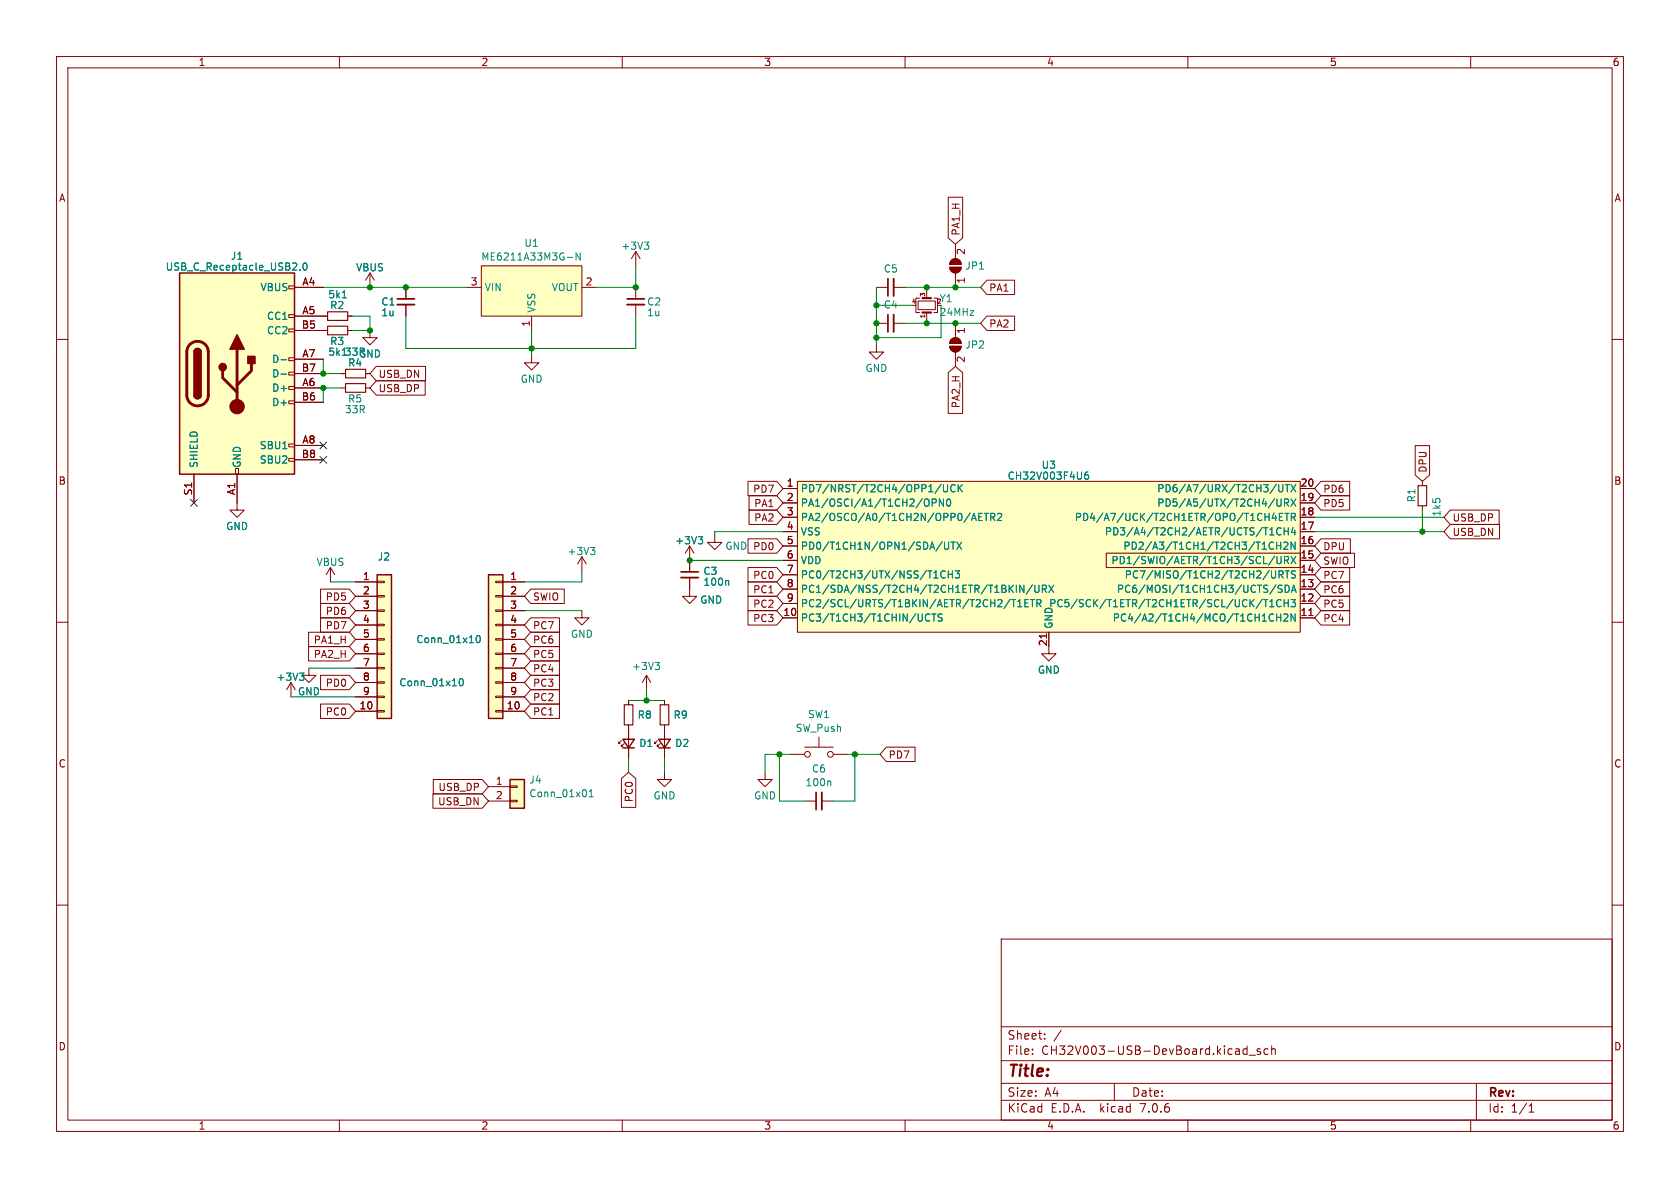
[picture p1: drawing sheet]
<svg xmlns="http://www.w3.org/2000/svg" width="297mm" height="210mm" viewBox="0 0 297 210" stroke-linecap="round" stroke-linejoin="round" font-family="sans-serif">
<g fill="none" stroke="#840000" stroke-width=".18">
<path d="M10 10h277v190h-277zM12 12h273v186h-273zM60 10v2M110 10v2M160 10v2M210 10v2M260 10v2M167.6 34.9h2.6v7.2l-1.3 1.1-1.3-1.1zM10 60h2M51.1 58.2h1v.5h-1zM51.1 55.6h1v.5h-1zM51.1 50.5h1v.6h-1z"/>
<path d="M52.1 50.8h5M52.1 55.9h5.8M52.1 58.4h5.8M61.5 55.9h.7M61.5 58.4h.7M65.4 58.4v1.3h1.3l-1.3 1.3-1.3-1.3h1.3M65.4 48.3l-.8 1.2M65.4 48.3v2.5M65.4 48.3l.8 1.2M71.8 50.8v2M71.8 53.8v2.1M82.5 50.8h2.6"/>
<path d="M85.1 47h17.8v8.9h-17.8zM94 55.9v2.5M102.9 50.8h2.5M112.4 44.5v2.5M112.4 50.8v2M112.4 53.8v2.1M112.4 44.5l-.8 1.2M112.4 44.5l.8 1.2M154.9 50.8h2.1M154.9 57.2h2.1M158 50.8h2M158 57.2h2"/>
<path d="M162.3 53.2h3.1v1.5h-3.1zM162.6 52.7h-.7v2.5h.7M163.8 51.4v1.3M163.8 55.2v1.3M165.1 52.7h.6v2.5h-.6M167.9 47.2h2a1.02 1.02 0 0 1-1 1.1 1.02 1.02 0 0 1-1-1.1zM168.2 46a1.02 1.02 0 0 1 1.1-.2 1.02 1.02 0 0 1 .6 .9h-2zM168.2 60a1.02 1.02 0 0 1 1.1-.2 1.02 1.02 0 0 1 .6 .9h-2zM168.9 43.2v2.5M168.9 48.3v2.5M168.9 57.2v2.5M174.5 49.5h4.9v2.6h-4.9l-1.1-1.3z"/>
<path d="M174.5 55.9h4.9v2.5h-4.9l-1.1-1.2zM285 60h2M51.1 78.5h1v.5h-1zM51.1 70.9h1v.5h-1zM51.1 68.3h1v.5h-1zM51.1 65.8h1v.5h-1zM51.1 63.2h1v.6h-1zM52.1 68.6h5M52.1 63.5h5M52.1 78.7h5M52.1 71.1h5M52.1 66h5"/>
<path d="M60.3 68.6h.8M60.3 66h.8M64.6 68.6h.8M64.6 66h.8M66.5 67.3h8.7v2.6h-8.7l-1.1-1.3zM66.5 64.8h8.7v2.5h-8.7l-1.1-1.3zM94 62.9v1.2h-1.3l1.3 1.3 1.2-1.3h-1.2M154.9 61v1.2h1.3l-1.3 1.3-1.2-1.3h1.2M167.6 65.9l1.3-1.1 1.3 1.1v7.2h-2.6zM167.9 61.2h2a1.02 1.02 0 0 1-1 1 1.02 1.02 0 0 1-1-1zM168.9 62.2v2.6M250.2 78.8h2.5v5.2l-1.2 1.1-1.3-1.1z"/>
<path d="M34.3 83.8v5.1M41.7 82.8h.5v1h-.5zM41.9 83.8v6.4h1.3l-1.3 1.2-1.3-1.2h1.3M51.1 81h1v.5h-1zM52.1 81.3h5M102.9 98.4l-.8 1.3M102.9 98.4v2.6M102.9 98.4l.7 1.3M121.9 96.5l-.7 1.3M121.9 96.5v4.6M121.9 96.5l.8 1.3M126.4 94.6v1.3h1.2l-1.2 1.3-1.3-1.3h1.3"/>
<path d="M132.2 85.1h5.1l1.1 1.3-1.1 1.2h-5.1zM132.2 95.2h5.1l1.1 1.3-1.1 1.3h-5.1zM132.4 87.6h4.9l1.1 1.3-1.1 1.3h-4.9zM132.4 90.2h4.9l1.1 1.2-1.1 1.3h-4.9zM138.4 86.4h2.6M138.4 99.1h2.6M138.4 96.5h2.6M138.4 94h2.6M138.4 91.4h2.6M138.4 88.9h2.6M141 85.1h88.9v26.7h-88.9zM195.6 97.8h34.3v2.5h-34.3z"/>
<path d="M229.9 86.4h2.5M229.9 99.1h2.5M229.9 96.5h2.5M229.9 94h2.5M229.9 91.4h2.5M229.9 88.9h2.5M233.5 87.6h5.1v2.6h-5.1l-1.1-1.3zM233.5 85.1h5.1v2.5h-5.1l-1.1-1.2zM233.5 95.2h5.2v2.6h-5.2l-1.1-1.3zM233.5 97.8h6v2.5h-6l-1.1-1.2zM251.5 85.1v.8M251.5 89.4v.8"/>
<path d="M256.4 90.2h8.6v2.5h-8.6l-1.1-1.3zM256.4 92.7h8.7v2.6h-8.7l-1.1-1.3zM10 110h2M54.6 114.3h7.2l1.1 1.3-1.1 1.2h-7.2zM54.6 111.8h7.2l1.1 1.2-1.1 1.3h-7.2zM54.6 118.1v1.3h1.3l-1.3 1.3-1.3-1.3h1.3M56.7 119.4h5.1l1.1 1.3-1.1 1.2h-5.1zM56.7 106.7h5.1l1.1 1.3-1.1 1.2h-5.1zM56.7 109.2h5.1l1.1 1.3-1.1 1.3h-5.1zM56.7 104.1h5.1l1.1 1.3-1.1 1.3h-5.1zM58.4 100.3l-.7 1.3M58.4 100.3v2.6"/>
<path d="M58.4 100.3l.8 1.3M62.9 102.9h3.8M62.9 105.4h3.8M62.9 108h3.8M62.9 110.5h3.8M62.9 113h3.8M62.9 115.6h3.8M62.9 118.1h3.8M66.7 118h1.2v.2h-1.2zM66.7 115.4h1.2v.3h-1.2zM66.7 112.9h1.2v.3h-1.2zM66.7 110.4h1.2v.2h-1.2z"/>
<path d="M66.7 107.8h1.2v.3h-1.2zM66.7 105.3h1.2v.2h-1.2zM66.7 102.7h1.2v.3h-1.2zM87.6 118h1.3v.2h-1.3zM87.6 115.4h1.3v.3h-1.3zM87.6 112.9h1.3v.3h-1.3zM87.6 110.4h1.3v.2h-1.3zM87.6 107.8h1.3v.3h-1.3zM87.6 105.3h1.3v.2h-1.3zM87.6 102.7h1.3v.3h-1.3zM88.9 102.9h3.8M88.9 105.4h3.8"/>
<path d="M88.9 108h3.8M88.9 110.5h3.8M88.9 113h3.8M88.9 115.6h3.8M88.9 118.1h3.8M93.8 116.8h5.1v2.6h-5.1l-1.1-1.3zM93.8 111.8h5.1v2.5h-5.1l-1.1-1.3zM93.8 114.3h5.1v2.5h-5.1l-1.1-1.2zM93.8 109.2h5.1v2.6h-5.1l-1.1-1.3zM93.8 119.4h5.1v2.5h-5.1l-1.1-1.2zM93.8 104.1h6v2.6h-6l-1.1-1.3zM102.9 108v1.2h1.2l-1.2 1.3-1.3-1.3h1.3"/>
<path d="M114.3 119.4l.8 1.3M114.3 119.4v2.5M114.3 119.4l-.8 1.3M121.9 102.1v3.3h1.3l-1.3 1.3-1.3-1.3h1.3M132.2 100.3h5.1l1.1 1.3-1.1 1.3h-5.1zM132.2 107.9h5.1l1.1 1.3-1.1 1.3h-5.1zM132.2 102.9h5.1l1.1 1.2-1.1 1.3h-5.1zM132.2 105.4h5.1l1.1 1.3-1.1 1.3h-5.1zM138.4 109.2h2.6M138.4 106.7h2.6M138.4 104.1h2.6M138.4 101.6h2.6"/>
<path d="M185 112.1v.7M185.4 111.8v3.8h1.3l-1.3 1.2-1.3-1.2h1.3M229.9 109.2h2.5M229.9 106.7h2.5M229.9 104.1h2.5M229.9 101.6h2.5M231.4 108.8h.7M233.5 100.3h5.1v2.6h-5.1l-1.1-1.3zM233.5 107.9h5.1v2.6h-5.1l-1.1-1.3zM233.5 102.9h5.1v2.5h-5.1l-1.1-1.3zM233.5 105.4h5.1v2.6h-5.1l-1.1-1.3zM285 110h2"/>
<path d="M51.4 120.7l-.7 1.2M51.4 120.7v2.5M51.4 120.7l.8 1.2M56.7 124.5h5.1l1.1 1.2-1.1 1.3h-5.1zM62.9 125.7h3.8M62.9 120.7h3.8M62.9 123.2h3.8M66.7 125.6h1.2v.3h-1.2zM66.7 123.1h1.2v.2h-1.2zM66.7 120.5h1.2v.3h-1.2zM76.6 137.8h8.6l1.2 1.3-1.2 1.2h-8.6zM86.4 139.1h3.8"/>
<path d="M87.6 125.6h1.3v.3h-1.3zM87.6 123.1h1.3v.2h-1.3zM87.6 120.5h1.3v.3h-1.3zM88.9 125.7h3.8M88.9 120.7h3.8M88.9 123.2h3.8M90.2 138.9h1.2v.3h-1.2zM93.8 121.9h5.1v2.6h-5.1l-1.1-1.3zM93.8 124.5h5.1v2.5h-5.1l-1.1-1.3zM109.9 137.6l1.2-1.1 1.3 1.1v5.1h-2.5zM109.9 130.9l-.6 .5v-.2v.2h.3M110.4 131.4l-.5 .6v-.3v.3h.2"/>
<path d="M111.1 123.8v.8M111.1 128.1v5.9M116.2 130.9l-.5 .5v-.2v.2h.3M116.7 131.4l-.5 .6v-.3v.3h.3M117.5 136.5v1.3h1.2l-1.2 1.3-1.3-1.3h1.3M117.5 123.8v.8M117.5 128.1v5.9M135.3 136.5v1.3h1.2l-1.2 1.3-1.3-1.3h1.3M139.7 133.4h2.5M142.2 132.1h5.1M144.8 130.3v1.8M147.3 133.4h2.6"/>
<path d="M156.7 132.1h5.1v2.5h-5.1l-1.1-1.2zM10 160h2M76.5 140.3h8.7l1.2 1.3-1.2 1.3h-8.7zM86.4 141.6h3.8M90.2 141.5h1.2v.2h-1.2zM142.2 141.6h2.1M145.3 141.6h2M285 160h2M177 166h108v32h-108zM60 198v2M110 198v2M160 198v2"/>
<path d="M177 194.5h108M177 191.5h108M177 187.5h108M177 181.5h108M182.5 186.3v.1M182.5 185.5v.1M184.7 183.6v.1M184.7 182.8v.1M187.6 182.1l-1.3 2M197 191.5v3M210 198v2M219.7 186.1l.3 .3 .5-.1"/>
<path d="M220.5 184.9v1.5M220.5 185.5l-.5-.1-.3 .3M220.8 186.5h1.2M222.8 185.5l-.3-.1-.3 .2 .1 .2 .5 .2v.3h-.6M224.2 185.5l-.5-.1-.2 .3v.4l.1 .2h.6M224.8 185.5l.2-.1 .4 .1 .1 .9M224.8 184.9v1.5M260 198v2M261 191.5v6.5M270.3 196.6h.9M270.3 195.5l.4-.4v1.5"/>
<circle cx="142.7" cy="133.4" r=".51"/>
<circle cx="146.8" cy="133.4" r=".51"/>
</g>
<path d="M70.2 53.8h3.1M110.9 53.8h3M158 49.3v3M158 55.6v3.1M120.4 102.1h3M145.3 140.1v3" fill="none" stroke="#840000" stroke-width=".33"/>
<path d="M70.2 52.8h3.1M110.9 52.8h3M157 49.3v3M157 55.6v3.1M120.4 101.1h3M144.3 140.1v3" fill="none" stroke="#840000" stroke-width=".3"/>
<g fill="none" stroke="#008484" stroke-width=".18">
<path d="M53 47.6v.2M53.7 46.6l.2-.1a.68 .68 0 0 1 .4 .6 .68 .68 0 0 1-.4 .7l-.2-.2-.1-.3zM60.5 52.6h.7M100.3 45.5h.9M102.6 44.7v1.3l-.8-1.3v1.3M113.9 42.8h.8l-.4 .5M114.5 43.3l.2 .2v.3l-.2 .3M49.7 63.6h1M49.7 66.1h1M104.4 96.8h.8l-.5 .5M104.9 97.3l.3 .2v.3l-.3 .2M123.4 94.9h.8l-.4 .5"/>
<path d="M124 95.4l.2 .2v.3l-.2 .2M164.2 88.4v.9M164.8 88.9l.6-.1 .1-.2v-.3l-.7-.1v1.3M166.4 85.6l-1.1 1.6M166.6 95.8l-1.1 1.6M166.8 85.7v1l.2 .2h.4l.1-.2v-1M166.8 88.2v1.3l-.7-1.3v1.3M167 95.8v1.1l.2 .2 .4-.1 .1-.1v-1.1M167.5 88.3l.1-.1a.68 .68 0 0 1 .5 .6 .68 .68 0 0 1-.5 .7 .84 .84 0 0 1-.1-1.2zM168.1 95.8h.8M168.5 95.8v1.3M168.9 85.8a.6 .6 0 0 0-.9 .4 .6 .6 0 0 0 .6 .7l.3-.1"/>
<path d="M169.2 95.8l.8 1.3M169.4 85.7v1.2M169.6 86.2l.5 .7M170 95.8l-.8 1.3M170.1 85.7l-.7 .7M172.2 90.7l.4 1.3M173 91.4h.4M173.6 90.7h-.6v1.3h.6M174 90.7h.7M174.4 90.7v1.3M175.1 91.4h.6l.2-.2-.1-.3-.7-.2v1.3M175.4 91.4l.5 .6"/>
<path d="M176.4 90.9l.4-.2 .3 .4-.8 .9h.8M192.3 83.4l-.3 .1a.86 .86 0 0 0 0 1.2l.4-.1 .1-.4-.3-.3-.3 .1-.2 .2M224.5 93.7l.3-.4v1.3M224.5 94.6h.7M224.6 95.9l.3-.1 .2 .2M225.1 97l-.2 .1-.3-.1M225.2 90.7l-.3 .9h.8M225.3 98.3l-1.1 1.6M225.5 91.2v.8M225.6 85.6l-1.1 1.6M225.7 95.8v1.3M225.7 96.4h.7"/>
<path d="M225.8 88.2v1l.2 .3 .4-.1 .1-.2v-1M225.8 98.4v1l.2 .2h.4l.1-.2v-1M226.1 85.7v1l.2 .2h.4l.1-.2v-1M226.2 91.4h.4M226.4 95.8v1.3M226.5 93.4a.6 .6 0 0 0-.9 .4 .6 .6 0 0 0 .6 .8l.3-.2M226.8 90.7h-.6v1.3h.6M227 96l.4-.2 .3 .4-.8 .9h.8M227 93.3v1.3M227 93.9h.7M227.1 88.9l.6-.1 .1-.2-.1-.3-.6-.1v1.3M227.1 99h.6l.1-.2-.1-.3-.6-.1v1.2"/>
<path d="M227.1 90.7h.8M227.2 85.7h.7M227.4 99l.4 .6M227.4 88.9l.4 .6M227.5 90.7v1.3M227.6 85.7v1.2M227.7 93.3v1.3M228.2 98.4l.9 1.2M228.2 88.2l.9 1.3M228.2 85.7l.9 1.2M228.3 91.4h.6l.1-.2v-.3l-.7-.2v1.3M228.6 93.2l-.3 .9h.8"/>
<path d="M228.6 91.4l.4 .6M228.9 93.7v.9M229 95.8v1.3l-.8-1.3v1.3M229.1 98.4l-.9 1.2M229.1 88.2l-.9 1.3M229.1 85.7l-.9 1.2M52.9 119h.8l-.4 .5M53.5 119.5l.2 .2v.3l-.2 .3M84.3 112.5l.2-.2a.68 .68 0 0 1 .4 .7 .68 .68 0 0 1-.4 .6l-.2-.1-.1-.4zM115.8 117.1h.8l-.4 .5M116.4 117.6l.2 .2v.3l-.2 .3M128.6 102.6l.2 .2v.7"/>
<path d="M163.7 109.6l.3 .2 .4-.1M164.4 108.7l-.4-.2-.3 .2M164.7 108.5h.8M165.1 102.2h.7M165.1 108.5v1.3M166.6 108.6l-.5-.1-.3 .3 .2 .3 .5 .2v.4l-.2 .1-.5-.1M167.1 101a.6 .6 0 0 0-.8 .5 .6 .6 0 0 0 .6 .7l.2-.1M167.6 100.9v1.3M167.6 101.5h.8M168.4 100.9v1.3M168.9 100.9h.7l-.4 .5 .4 .1v.6l-.2 .1-.5-.1M178.8 106h.8"/>
<path d="M179.2 106v1.3M179.9 107.3h.7M179.9 106.4l.4-.4v1.3M180.3 103.4l.7 1.3v-1.3M181.2 106.6h.4M181.8 106h-.6v1.3h.6M182.2 106h.7M182.5 103.4l-1.1 1.6M182.5 106v1.3M182.9 103.4v1.1l.3 .2h.3l.2-.2v-1.1M183.3 106.7l.6-.1 .1-.2v-.3l-.7-.1v1.3M183.6 106.7l.4 .6"/>
<path d="M184.3 104.1h.6l.1-.2-.1-.3-.6-.2v1.3M184.6 104.1l.4 .6M185.4 103.4l.9 1.3M186.3 103.4l-.9 1.3M223.4 106h.7M223.8 106v1.3M224.5 107.3h.7M224.5 106.4l.3-.4v1.3M224.8 108.5l.3 .2M225.1 109.7l-.3 .1M225.5 100.9v1l-.1 .2-.4 .1M225.6 103.4l-1.1 1.6"/>
<path d="M225.7 108.5v1.3M225.7 109.1h.7M226.1 101.6l.6-.1 .1-.2v-.3l-.7-.1v1.3M226.4 108.5v1.3M226.4 101.6l.4 .6M226.5 106.1a.6 .6 0 0 0-.9 .4 .6 .6 0 0 0 .6 .8l.3-.2M226.7 103.5l-.5-.1-.2 .2v.3l.5 .3 .2 .3-.3 .2h-.5M227 108.7l.4-.2 .3 .4-.8 .9h.8M227 106v1.3M227 106.6h.7M227.2 103.4a.64 .64 0 0 1 .7 .7 .64 .64 0 0 1-.7 .6zM227.2 100.9h.7"/>
<path d="M227.6 100.9v1.3M227.7 106v1.3M228.2 106h.8l-.4 .5 .4 .1v.5l-.2 .2-.6-.2M228.3 104.7l.4-1.3 .4 1.3M228.4 104.4h.6M229 108.5v1.3l-.8-1.3v1.3M229 101l-.5-.1-.2 .3 .1 .3 .6 .2v.4l-.2 .1-.5-.1M81.3 120.1l.2-.1a.68 .68 0 0 1 .4 .6 .68 .68 0 0 1-.4 .6l-.2-.1-.1-.4zM104.2 139.9l.3-.3v1.3M146.7 138.1l.2 .1v.7M104.2 140.9h.7"/>
</g>
<path d="M57.9 55.1h3.6v1.5h-3.6zM57.9 57.7h3.6v1.5h-3.6zM61.1 67.8h3.5v1.5h-3.5zM61.1 65.3h3.5v1.5h-3.5zM250.7 85.9h1.5v3.5h-1.5zM110.4 124.6h1.5v3.5h-1.5zM116.7 124.6h1.5v3.5h-1.5z" fill="none" stroke="#840000" stroke-width=".2"/>
<g fill="#ffffc2" stroke="#ffffc2" stroke-width=".18">
<path d="M85.1 47h17.8v8.9h-17.8z"/>
<path d="M31.7 48.3h20.4v35.5h-20.4z"/>
<path d="M90.2 137.8h2.5v5.1h-2.5z"/>
<path d="M141 85.1h88.9v26.7h-88.9z"/>
<path d="M195.6 97.8h34.3v2.5h-34.3z"/>
<path d="M86.4 101.6h2.5v25.4h-2.5z"/>
<path d="M66.7 101.6h2.5v25.4h-2.5z"/>
</g>
<path d="M31.7 48.3h20.4v35.5h-20.4zM34.3 69.9a.64 .64 0 0 0 .6 .6 .64 .64 0 0 0 .7-.6M34.3 62.2a.64 .64 0 0 1 .6-.6 .64 .64 0 0 1 .7 .6M66.7 101.6h2.5v25.4h-2.5zM86.4 101.6h2.5v25.4h-2.5zM90.2 137.8h2.5v5.1h-2.5zM110.1 130.7h2l-1 1.5zM110.1 132.2h2M116.5 130.7h2l-1 1.5zM116.5 132.2h2" fill="none" stroke="#840000" stroke-width=".25"/>
<g fill="#840000" stroke="#840000" stroke-width=".18">
<path d="M167.9 47.2h2a1.02 1.02 0 0 1-1 1.1 1.02 1.02 0 0 1-1-1.1z"/>
<path d="M168.2 46a1.02 1.02 0 0 1 1.1-.2 1.02 1.02 0 0 1 .6 .9h-2z"/>
<path d="M168.2 60a1.02 1.02 0 0 1 1.1-.2 1.02 1.02 0 0 1 .6 .9h-2z"/>
<path d="M167.9 61.2h2a1.02 1.02 0 0 1-1 1 1.02 1.02 0 0 1-1-1z"/>
<circle cx="41.9" cy="71.9" r="1.27"/>
</g>
<path d="M33.6 60.9a1.9 1.9 0 0 1 2.1-.4 1.9 1.9 0 0 1 1.1 1.7v7.7a1.91 1.91 0 0 1-1.9 1.8 1.91 1.91 0 0 1-1.9-1.8v-7.8l.2-.7zM39.4 65.5v1.3l2.5 2.5M41.9 61.7v10.2M44.4 64.3v1.2l-2.5 2.6" fill="none" stroke="#840000" stroke-width=".51"/>
<g fill="#840000" stroke="#840000" stroke-width=".25">
<path d="M34.3 69.9h1.3a.64 .64 0 0 1-.7 .6 .64 .64 0 0 1-.6-.6z"/>
<path d="M34.3 62.2h1.3v7.7h-1.3z"/>
<path d="M34.5 61.8a.64 .64 0 0 1 .7-.2 .64 .64 0 0 1 .4 .6h-1.3z"/>
<path d="M41.9 59.2l1.3 2.5h-2.6z"/>
<path d="M43.8 63h1.3v1.3h-1.3z"/>
<circle cx="39.4" cy="64.9" r=".63"/>
</g>
<path d="M163.1 55.2h1.5M163.1 52.7h1.5" fill="none" stroke="#840000" stroke-width=".38"/>
<g fill="none" stroke="#008400" stroke-width=".18">
<path d="M57.1 50.8h25.4M62.2 55.9h3.2v2.5h-3.2M71.8 55.9v5.7h40.6v-5.7M94 58.4v4.5M112.4 47v3.8h-7M154.9 54h6.4M154.9 50.8v10.2M160 50.8h13.4M160 57.2h13.4M163.8 50.8v.6M163.8 56.5v.7M166.4 54v5.7h-11.5"/>
<path d="M57.1 63.5v2.5h3.2M60.3 68.6h-3.2v2.5M121.9 99.1h16.5M138.4 94h-12v.6M232.4 94h22.9M232.4 91.4h22.9M251.5 90.2v3.8M54.6 118.1h8.3M58.4 102.9h4.5M92.7 108h10.2M102.9 101v1.9h-10.2M51.4 123.2h11.5"/>
<path d="M111.1 134v2.5M111.1 123.8h6.4M114.3 121.9v1.9M117.5 134v2.5M137.8 133.4v8.2h4.4M139.7 133.4h-4.4v3.1M149.9 133.4h5.7M151.1 133.4v8.2h-3.8"/>
</g>
<path d="M56.5 78.1l1.3 1.2M57.8 78.1l-1.3 1.2M33.7 88.3l1.2 1.2M34.9 88.3l-1.2 1.2M56.5 80.7l1.3 1.2M57.8 80.7l-1.3 1.2" fill="none" stroke="#000084" stroke-width=".18"/>
<g fill="#008400" stroke="#008400" stroke-width=".18">
<circle cx="112.4" cy="50.8" r=".46"/>
<circle cx="57.1" cy="68.6" r=".46"/>
<circle cx="65.4" cy="50.8" r=".46"/>
<circle cx="65.4" cy="58.4" r=".46"/>
<circle cx="71.8" cy="50.8" r=".46"/>
<circle cx="94" cy="61.6" r=".46"/>
<circle cx="57.1" cy="66" r=".46"/>
<circle cx="163.8" cy="57.2" r=".46"/>
<circle cx="163.8" cy="50.8" r=".46"/>
<circle cx="168.9" cy="57.2" r=".46"/>
<circle cx="168.9" cy="50.8" r=".46"/>
<circle cx="251.5" cy="94" r=".46"/>
<circle cx="154.9" cy="54" r=".46"/>
<circle cx="121.9" cy="99.1" r=".46"/>
<circle cx="154.9" cy="59.7" r=".46"/>
<circle cx="154.9" cy="57.2" r=".46"/>
<circle cx="151.1" cy="133.4" r=".46"/>
<circle cx="137.8" cy="133.4" r=".46"/>
<circle cx="114.3" cy="123.8" r=".46"/>
</g>
<text font-size="2.8" fill="#840000" x="178" y="190.9">Title:</text>
<g font-size="2.1" fill="#840000">
<text x="178" y="184">Sheet:</text>
<text x="178" y="186.7">File:</text>
<text x="184.1" y="186.7">CH32V003-USB-DevBoard.kicad_sch</text>
<text x="178" y="196.9">KiCad</text>
<text x="178" y="194.1">Size:</text>
<text x="184.7" y="194.1">A4</text>
<text x="185.7" y="196.9">E.D.A.</text>
<text x="194.6" y="196.9">kicad</text>
<text x="200" y="194.1">Date:</text>
<text x="201.8" y="196.9">7.0.6</text>
<text x="263" y="194.3">Rev:</text>
<text x="263" y="196.9">Id:</text>
<text x="267.1" y="196.9">1/1</text>
</g>
<g font-size="1.8" fill="#840000">
<text x="35" y="11.9">1</text>
<text x="85" y="11.9">2</text>
<text x="135" y="11.9">3</text>
<text x="185" y="11.9">4</text>
<text x="235" y="11.9">5</text>
<text x="285" y="11.9">6</text>
<text x="10.3" y="35.9">A</text>
<text x="285.3" y="35.9">A</text>
<text x="169.9" y="41.8" transform="rotate(-90 169.9 41.8)">PA1_H</text>
<text x="170.9" y="45.2" transform="rotate(-90 170.9 45.2)">2</text>
<text x="53.4" y="50.5">A4</text>
<text x="83.1" y="50.5">3</text>
<text x="103.4" y="50.5">2</text>
<text x="170.9" y="50.2" transform="rotate(-90 170.9 50.2)">1</text>
<text x="174.8" y="51.8">PA1</text>
<text x="53.3" y="58.2">B5</text>
<text x="53.4" y="55.6">A5</text>
<text x="93.7" y="57.9" transform="rotate(-90 93.7 57.9)">1</text>
<text x="170.9" y="59.1" transform="rotate(-90 170.9 59.1)">1</text>
<text x="174.8" y="58.1">PA2</text>
<text x="53.3" y="65.8">B7</text>
<text x="53.4" y="63.2">A7</text>
<text x="170.9" y="64.2" transform="rotate(-90 170.9 64.2)">2</text>
<text x="53.3" y="70.9">B6</text>
<text x="53.4" y="68.3">A6</text>
<text x="66.8" y="69.5">USB_DP</text>
<text x="66.8" y="67">USB_DN</text>
<text x="169.9" y="72.3" transform="rotate(-90 169.9 72.3)">PA2_H</text>
<text x="53.3" y="81">B8</text>
<text x="53.4" y="78.5">A8</text>
<text x="252.4" y="83.7" transform="rotate(-90 252.4 83.7)">DPU</text>
<text x="10.3" y="85.9">B</text>
<text x="34" y="87.7" transform="rotate(-90 34 87.7)">S1</text>
<text x="41.7" y="87.6" transform="rotate(-90 41.7 87.6)">A1</text>
<text x="133" y="87.3">PD7</text>
<text x="133.2" y="89.9">PA1</text>
<text x="139" y="86.1">1</text>
<text x="139" y="88.6">2</text>
<text x="229.8" y="88.6">19</text>
<text x="229.8" y="86.1">20</text>
<text x="233.8" y="89.9">PD5</text>
<text x="233.8" y="87.3">PD6</text>
<text x="285.3" y="85.9">B</text>
<text x="133.2" y="92.4">PA2</text>
<text x="139" y="91.2">3</text>
<text x="139" y="93.7">4</text>
<text x="229.8" y="93.7">17</text>
<text x="229.8" y="91.2">18</text>
<text x="256.7" y="92.4">USB_DP</text>
<text x="256.7" y="94.9">USB_DN</text>
<text x="128.1" y="97.4">GND PD0</text>
<text x="139" y="96.3">5</text>
<text x="139" y="98.8">6</text>
<text x="139" y="101.3">7</text>
<text x="229.8" y="101.3">14</text>
<text x="229.8" y="98.8">15</text>
<text x="229.8" y="96.3">16</text>
<text x="233.8" y="97.5">DPU</text>
<text x="233.8" y="100">SWIO</text>
<text x="57.5" y="106.4">PD5</text>
<text x="64.1" y="102.6">1</text>
<text x="64.1" y="105.2">2</text>
<text x="64.1" y="107.7">3</text>
<text x="90.1" y="102.6">1</text>
<text x="90.1" y="105.2">2</text>
<text x="90.1" y="107.7">3</text>
<text x="94.1" y="106.4">SWIO</text>
<text x="133" y="102.6">PC0</text>
<text x="133" y="105.1">PC1</text>
<text x="133" y="107.6">PC2</text>
<text x="139" y="103.9">8</text>
<text x="139" y="106.4">9</text>
<text x="229.8" y="106.4">12</text>
<text x="229.8" y="103.9">13</text>
<text x="233.8" y="102.6">PC7</text>
<text x="233.8" y="105.1">PC6</text>
<text x="233.8" y="107.6">PC5</text>
<text x="55.4" y="114">PA1_H</text>
<text x="57.5" y="108.9">PD6</text>
<text x="57.5" y="111.4">PD7</text>
<text x="64.1" y="110.2">4</text>
<text x="64.1" y="112.8">5</text>
<text x="90.1" y="110.2">4</text>
<text x="90.1" y="112.8">5</text>
<text x="94.1" y="114">PC6</text>
<text x="94.1" y="111.4">PC7</text>
<text x="133" y="110.2">PC3</text>
<text x="138.4" y="109">10</text>
<text x="229.8" y="109">11</text>
<text x="233.8" y="110.2">PC4</text>
<text x="55.4" y="116.5">PA2_H</text>
<text x="64.1" y="115.3">6</text>
<text x="64.1" y="117.9">7</text>
<text x="90.1" y="115.3">6</text>
<text x="90.1" y="117.9">7</text>
<text x="94.1" y="119.1">PC4</text>
<text x="94.1" y="116.5">PC5</text>
<text x="185.2" y="114.3" transform="rotate(-90 185.2 114.3)">21</text>
<text x="57.5" y="121.6">PD0</text>
<text x="63.5" y="125.5">10</text>
<text x="64.1" y="120.4">8</text>
<text x="64.1" y="122.9">9</text>
<text x="89.5" y="125.5">10</text>
<text x="90.1" y="120.4">8</text>
<text x="90.1" y="122.9">9</text>
<text x="94.1" y="121.6">PC3</text>
<text x="94.1" y="124.1">PC2</text>
<text x="57.5" y="126.7">PC0</text>
<text x="94.1" y="126.7">PC1</text>
<text x="10.3" y="135.9">C</text>
<text x="157" y="134.3">PD7</text>
<text x="285.3" y="135.9">C</text>
<text x="77.3" y="142.6">USB_DN</text>
<text x="77.4" y="140">USB_DP</text>
<text x="87.6" y="138.8">1</text>
<text x="87.6" y="141.4">2</text>
<text x="112.1" y="141.9" transform="rotate(-90 112.1 141.9)">PC0</text>
<text x="10.3" y="185.9">D</text>
<text x="285.3" y="185.9">D</text>
<text x="35" y="199.9">1</text>
<text x="85" y="199.9">2</text>
<text x="135" y="199.9">3</text>
<text x="185" y="199.9">4</text>
<text x="235" y="199.9">5</text>
<text x="285" y="199.9">6</text>
</g>
<g font-size="1.8" fill="#008484">
<text x="40.7" y="46.1">J1</text>
<text x="85" y="46.3">ME6211A33M3G-N</text>
<text x="92.6" y="43.8">U1</text>
<text x="109.8" y="44.4">+3V3</text>
<text x="170.6" y="47.9">JP1</text>
<text x="29.2" y="48">USB_C_Receptacle_USB2.0</text>
<text x="46" y="51.7">VBUS</text>
<text x="57.9" y="52.9">5k1</text>
<text x="62.9" y="48.2">VBUS</text>
<text x="85.6" y="51.7">VIN</text>
<text x="97.4" y="51.7">VOUT</text>
<text x="156.1" y="48.4">C5</text>
<text x="166" y="53.6">Y1</text>
<text x="47.1" y="56.7">CC1</text>
<text x="47.1" y="59.3">CC2</text>
<text x="58.3" y="54.8">R2</text>
<text x="67.3" y="54.2">C1</text>
<text x="67.3" y="56.1">1u</text>
<text x="94.8" y="55.4" transform="rotate(-90 94.8 55.4)">VSS</text>
<text x="114.3" y="54.2">C2</text>
<text x="114.3" y="56.1">1u</text>
<text x="156.1" y="54.7">C4</text>
<text x="166" y="56.1">24MHz</text>
<text x="48" y="64.4">D-</text>
<text x="57.9" y="63.1">5k133RGND</text>
<text x="58.3" y="61.2">R3</text>
<text x="61.4" y="65">R4</text>
<text x="152.9" y="66">GND</text>
<text x="170.6" y="61.8">JP2</text>
<text x="48" y="69.4">D+</text>
<text x="48" y="72">D+</text>
<text x="48" y="66.9">D-</text>
<text x="61.4" y="71.3">R5</text>
<text x="91.9" y="67.9">GND</text>
<text x="60.9" y="73.3">33R</text>
<text x="35.2" y="82.8" transform="rotate(-90 35.2 82.8)">SHIELD</text>
<text x="42.8" y="82.8" transform="rotate(-90 42.8 82.8)">GND</text>
<text x="45.8" y="79.6">SBU1</text>
<text x="45.8" y="82.1">SBU2</text>
<text x="184" y="83.1">U3</text>
<text x="141.5" y="87.2">PD7/NRST/T2CH4/OPP1/UCK</text>
<text x="141.5" y="89.8">PA1/OSCI/A1/T1CH2/OPN0</text>
<text x="178" y="85">CH32V003F4U6</text>
<text x="204.5" y="89.8">PD5/A5/UTX/T2CH4/URX</text>
<text x="204.5" y="87.2">PD6/A7/URX/T2CH3/UTX</text>
<text x="250.4" y="88.9" transform="rotate(-90 250.4 88.9)">R1</text>
<text x="39.9" y="93.9">GND</text>
<text x="141.5" y="92.3">PA2/OSCO/A0/T1CH2N/OPP0/AETR2</text>
<text x="141.5" y="94.8">VSS</text>
<text x="189.9" y="92.3">PD4/A7/UCK/T2CH1ETR/OPO/T1CH4ETR</text>
<text x="195.2" y="94.8">PD3/A4/T2CH2/AETR/UCTS/T1CH4</text>
<text x="254.9" y="91.4" transform="rotate(-90 254.9 91.4)">1k5</text>
<text x="55.9" y="100.2">VBUS</text>
<text x="66.7" y="99.3">J2</text>
<text x="100.2" y="98.3">+3V3</text>
<text x="119.3" y="96.4">+3V3</text>
<text x="124.3" y="101.8">C3</text>
<text x="141.5" y="97.4">PD0/T1CH1N/OPN1/SDA/UTX</text>
<text x="141.5" y="99.9">VDD</text>
<text x="196.4" y="99.9">PD1/SWIO/AETR/T1CH3/SCL/URX</text>
<text x="198.5" y="97.4">PD2/A3/T1CH1/T2CH3/T1CH2N</text>
<text x="123.7" y="106.9">GND</text>
<text x="124.3" y="103.7">100n</text>
<text x="141.5" y="102.5">PC0/T2CH3/UTX/NSS/T1CH3</text>
<text x="141.5" y="105">PC1/SDA/NSS/T2CH4/T2CH1ETR/T1BKIN/URX</text>
<text x="141.5" y="107.5">PC2/SCL/URTS/T1BKIN/AETR/T2CH2/T1ETR</text>
<text x="185.4" y="107.5">PC5/SCK/T1ETR/T2CH1ETR/SCL/UCK/T1CH3</text>
<text x="197.3" y="105">PC6/MOSI/T1CH1CH3/UCTS/SDA</text>
<text x="198.7" y="102.5">PC7/MISO/T1CH2/T2CH2/URTS</text>
<text x="73.5" y="113.9">Conn_01x10</text>
<text x="100.8" y="112.9">GND</text>
<text x="141.5" y="110.1">PC3/T1CH3/T1CHIN/UCTS</text>
<text x="186.3" y="111.3" transform="rotate(-90 186.3 111.3)">GND</text>
<text x="196.6" y="110.1">PC4/A2/T1CH4/MCO/T1CH1CH2N</text>
<text x="111.7" y="118.7">+3V3</text>
<text x="183.4" y="119.3">GND</text>
<text x="48.8" y="120.6">+3V3</text>
<text x="52.6" y="123.1">GND</text>
<text x="70.5" y="121.5">Conn_01x10</text>
<text x="112.6" y="127.2">R8</text>
<text x="119" y="127.2">R9</text>
<text x="140.6" y="129.6">SW_Push</text>
<text x="142.7" y="127.1">SW1</text>
<text x="112.9" y="132.2">D1</text>
<text x="119.3" y="132.2">D2</text>
<text x="143.4" y="136.8">C6</text>
<text x="93.5" y="138.7">J4</text>
<text x="93.5" y="141.1">Conn_01x01</text>
<text x="115.4" y="141.5">GND</text>
<text x="133.2" y="141.5">GND</text>
<text x="142.3" y="139.2">100n</text>
</g>
<g font-size="1.1" fill="#840000">
<text x="161.1" y="53.7">4</text>
<text x="163.6" y="52.6" transform="rotate(-90 163.6 52.6)">3</text>
<text x="165.5" y="53.7">2</text>
<text x="163.6" y="56.4" transform="rotate(-90 163.6 56.4)">1</text>
</g>
</svg>
